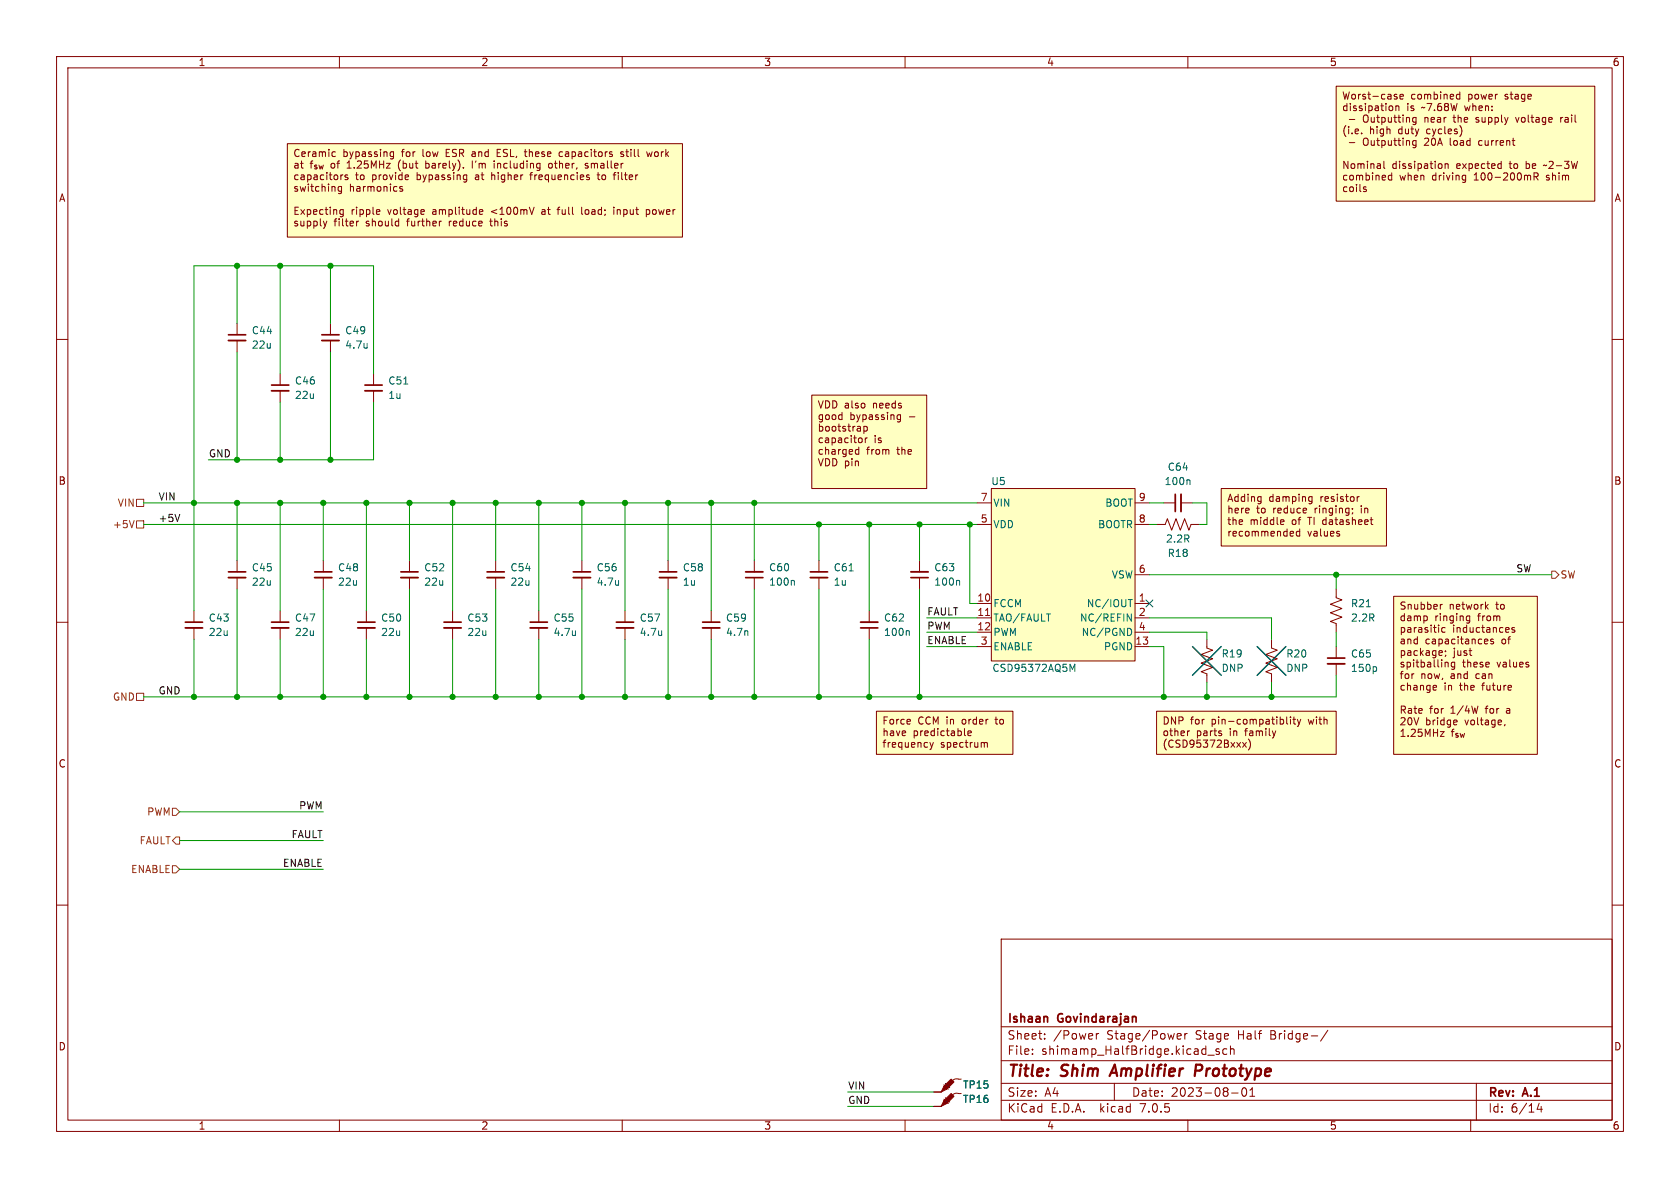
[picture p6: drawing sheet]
<svg xmlns="http://www.w3.org/2000/svg" width="297mm" height="210mm" viewBox="0 0 297 210" stroke-linecap="round" stroke-linejoin="round" font-family="sans-serif">
<path d="M0 0h297v210h-297z" fill="#fff" stroke="#fff" stroke-width=".18"/>
<g fill="none" stroke="#840000" stroke-width=".18">
<path d="M10 10h277v190h-277zM12 12h273v186h-273zM60 10v2M110 10v2M160 10v2M210 10v2M260 10v2M10 60h2M41.9 57.2v2M58.4 57.2v2M285 60h2M41.9 60.2v2"/>
<path d="M49.5 66v2.1M49.5 69.1v2M58.4 60.2v2M66 66v2.1M66 69.1v2M41.9 99.1v2M57.1 99.1v2M72.4 99.1v2M87.6 99.1v2M102.9 99.1v2M118.1 99.1v2M133.3 99.1v2"/>
<path d="M144.8 99.1v2M162.6 99.1v2M172.7 88.9h2.6M172.7 92.7h2.6M175.3 86.4h25.4v30.4h-25.4zM200.7 88.9h2.5M200.7 92.7h2.5M204.5 92.7h1.5l.4-1 .7 2 .8-2 .8 2 .7-2 .8 2 .4-1h1.5M205.7 88.9h2.1M208.8 88.9h2M10 110h2M41.9 102.1v2"/>
<path d="M57.1 102.1v2M64.8 108v2M64.8 111v2M72.4 102.1v2M80 108v2M80 111v2M87.6 102.1v2M95.2 108v2M95.2 111v2M102.9 102.1v2M110.5 108v2M110.5 111v2"/>
<path d="M118.1 102.1v2M125.7 108v2M125.7 111v2M133.3 102.1v2M144.8 102.1v2M153.7 108v2M153.7 111v2M162.6 102.1v2M172.7 106.7h2.6M172.7 109.2h2.6M172.7 111.8h2.6M172.7 114.3h2.6"/>
<path d="M200.7 106.7h2.5M200.7 109.2h2.5M200.7 111.8h2.5M200.7 114.3h2.5M200.7 101.6h2.5M213.4 113v1.6l1 .3-2.1 .8 2.1 .8-2.1 .7 2.1 .8-2.1 .7 1.1 .4v1.6M224.8 113v1.6l1 .3-2 .8 2 .8-2 .7 2 .8-2 .7 1 .4v1.6M236.2 104.1v1.6l1 .3-2 .8 2 .8-2 .7 2 .8-2 .8 1 .3v1.6M285 110h2M10 160h2M285 160h2M177 166h108v32h-108z"/>
<path d="M60 198v2M110 198v2M160 198v2M177 194.5h108M177 191.5h108M177 187.5h108M177 181.5h108M182.5 186.3v.1M182.5 185.5v.1M184.7 183.6v.1M184.7 182.8v.1M193.8 182.7v1"/>
<path d="M194.2 182.7l-.2 .1-.2 .2M197 191.5v3M208.2 182.8l.4-.1 .2 .4-.7 .1M208.2 183.6h.5M209.5 182.7v1M209.9 182.7l-.3 .1-.1 .2M210 198v2M213.5 186.5h1.2M215.5 185.5l-.3-.1-.2 .2v.2l.5 .2v.3h-.5M216.9 185.5l-.4-.1-.3 .3v.4l.1 .2h.6M217.5 185.5l.2-.1 .4 .1 .1 .9M217.5 184.9v1.5"/>
<path d="M217.7 193.2h1.2M219.7 192.4a1 1 0 0 0 .2 1.4 .81 .81 0 0 0 .6-.6 .81 .81 0 0 0-.3-.8M221 193.8h.8M221 192.7l.4-.4v1.5M231.8 183.1h1.2M234.7 182.1l-1.2 2M260 198v2M261 191.5v6.5M272.1 195l-.4 1.1h1M272.5 195.6v1"/>
</g>
<path d="M211.3 189.3h.8M212.2 188.2h-.7l-.3 2" fill="none" stroke="#840000" stroke-width=".4"/>
<g fill="#ffffc2" stroke="#ffffc2" stroke-width=".18">
<path d="M154.9 125.7h24.2v7.7h-24.2z"/>
<path d="M50.8 25.4h69.8v16.5h-69.8z"/>
<path d="M143.5 69.9h20.3v16.5h-20.3z"/>
<path d="M215.9 86.4h29.2v10.1h-29.2z"/>
<path d="M236.2 15.2h45.7v20.4h-45.7z"/>
<path d="M204.5 125.7h31.7v7.7h-31.7z"/>
<path d="M246.4 105.4h25.4v28h-25.4z"/>
<path d="M175.3 86.4h25.4v30.4h-25.4z"/>
</g>
<g fill="none" stroke="#840000" stroke-width=".33">
<path d="M40.4 60.2h3M48 69.1h3.1M56.9 60.2h3M64.5 69.1h3.1M208.8 87.4v3M40.4 102.1h3M55.6 102.1h3.1M63.2 111h3.1M70.9 102.1h3M78.5 111h3M86.1 102.1h3.1M93.7 111h3.1"/>
<path d="M101.3 102.1h3.1M109 111h3M116.6 102.1h3M124.2 111h3.1M131.8 101.1h3.1M143.3 102.1h3M152.1 110h3.1M161 101.1h3.1"/>
</g>
<g fill="none" stroke="#840000" stroke-width=".3">
<path d="M40.4 59.2h3M56.9 59.2h3M48 68.1h3.1M64.5 68.1h3.1M207.8 87.4v3M40.4 101.1h3M55.6 101.1h3.1M63.2 110h3.1M70.9 101.1h3M78.5 110h3M86.1 101.1h3.1M93.7 110h3.1"/>
<path d="M101.3 101.1h3.1M109 110h3M116.6 101.1h3M124.2 110h3.1M131.8 102.1h3.1M143.3 101.1h3M152.1 111h3.1M161 102.1h3.1"/>
</g>
<path d="M210.2 84.8l.2 .2v.7M140.3 102.6l.1 .2v.6M160.6 111.5l.2 .2v.6M169.5 102.6l.1 .2v.6M189.2 117.4l.4 .9 .4-.9v1.3M199.3 108.5l.7 1.3v-1.3M199.5 106h.7M199.8 111.1l.3 .5-.3 .7" fill="none" stroke="#006464" stroke-width=".18"/>
<path d="M210.8 114.3l5.1 5.1M215.9 114.3l-5.1 5.1M222.2 114.3l5.1 5.1M227.3 114.3l-5.1 5.1" fill="none" stroke="#000084" stroke-width=".25"/>
<path d="M174.2 108.8h.8" fill="none" stroke="#a90000" stroke-width=".18"/>
<g fill="#840000">
<path d="M166.9 192l.5 .5-1 .5z"/>
<path d="M166.9 192l1.2-1.2 .6 .5-1.3 1.2z"/>
</g>
<path d="M166.9 191.8l.7 .7M167.1 191.5l.8 .8" fill="none" stroke="#480000" stroke-width=".18"/>
<path d="M165.1 193h1.3M166.9 192l.5 .5-1 .5zM166.9 192l1.2-1.2 .6 .5-1.3 1.2zM169.9 190.8h-.2a1.37 1.37 0 0 0-1.3 .2" fill="none" stroke="#840000" stroke-width=".18"/>
<g fill="#840000">
<path d="M166.9 194.6l.5 .5-1 .5z"/>
<path d="M166.9 194.6l1.2-1.3 .6 .5-1.3 1.3z"/>
</g>
<path d="M166.9 194.3l.7 .8M167.1 194.1l.8 .7" fill="none" stroke="#480000" stroke-width=".18"/>
<g fill="none" stroke="#840000" stroke-width=".18">
<path d="M236.2 15.2h45.7v20.4h-45.7zM246 18.7l.2 .3v.3l-.2 .3M246.6 17.1l.3 .1 .1 .1-.2 .2h-.2M246.6 16.7h.3M246.8 18.8l.1-.1 .4 .1v.8M246.8 18.7v.9M247.5 17.1l.6-.1-.1-.3h-.3l-.2 .1 .1 .7h.4M257.5 17.3l.2 .2h.4M258.1 16.7h-.4l-.2 .2M258.1 16.2v1.3M50.8 25.4h69.8v16.5h-69.8zM57.2 39.1l.3 .8"/>
<path d="M57.5 39.9l-.1 .3M57.8 39.1l-.3 .8M58.9 26.8l.4 .1M59.3 27.6l-.4 .1M59.9 33l-.1 .2v.5l.2 .1 .4-.1M60.3 33h.1M60.4 33v1l-.3 .2h-.3M60.6 30.9l-.3 .1M60.7 37.1v1l-.3 .2h-.3M60.7 37.1h-.4l-.2 .2 .1 .5h.5M61.5 31l-.3-.1-.2 .2v.2l.5 .1v.3h-.5M63 39.1v.8"/>
<path d="M63.2 39.2l-.2 .1M66.7 37.1h.4l.1 .3-.7 .1M67.1 37.8l-.4 .1M69 27.4l.2 .3 .4-.1M69.6 26.9l-.4-.1-.2 .3M69.6 26.8v1.1l-.3 .2-.3-.1M70.5 38.7v1.2M70.5 39.9h-.1M70.7 33v.3l.4 .1 .1 .2-.2 .2-.3-.1M72.2 31.7l-.1 .1M72.2 31v.2l-.6 .1M74.6 37.1h.4v.3l-.6 .1"/>
<path d="M75 37.8l-.4 .1M77.8 39.2h-.1M81.9 29.6v.1M82.2 30.9l.3 .1M82.5 31.7l-.3 .1M82.5 30.9v1l-.1 .2-.3 .1M84.8 37.5l.6-.1-.1-.3h-.4l-.1 .1v.6h.5M87.4 28.4v.2M92.7 26.8h.5M94.4 36.6l-.4 1.3M95.3 28.9h.2M95.5 28.9v1l-.2 .2"/>
<path d="M95.5 29.7h-.2M97.1 28.9l-.1 .2 .1 .6M99.1 26.8l-.3 .3v.3l.3 .3M103.5 29.7h.3M103.5 28.9v.3l.3 .1M103.9 30.9l.3 .1M103.9 31.3l.3 .1v.2l-.2 .2h-.2M105.6 30.9h.4M108.1 27.3l.2 .1-.2 .3M108.1 26.8l.1 .1M108.4 30.9h.5M108.5 36.6v.1"/>
<path d="M108.5 37.1v.8M108.6 30.7v1.1M109.7 27.6l.4 .1M110.1 26.8l-.4 .2 .1 .2 .3 .1M114.3 37.8l.3 .1M114.3 37.1v1.2M114.3 26.8l.3 .9 .2-.6M114.6 37.1h-.3M238.5 21.1h1M238.5 25.2h1M240.7 23.5v.1M241.2 33.4l.3 .1 .1 .2-.2 .2h-.3"/>
<path d="M241.2 33l.3 .1M244.7 28.5v1.1l.1 .2M245.6 31l-.2 .2 .1 .5 .2 .1h.3M246 30.6v1.2M249.8 25v.6l.2 .1 .3-.1M250.3 20.8v1l-.2 .2h-.3M250.3 24.8v1.1l-.2 .2h-.3M250.3 20.8h-.3l-.3 .2 .2 .5h.4M254.8 29l.1 .2-.1 .5M255.5 28.9v.9M255.5 29.1l.2-.2 .3 .1v.8M258.3 22.6l.1 .7-.3 .8"/>
<path d="M259.1 31.8h-.4M259.1 31v1l-.2 .3M265 28.9l.4 .1M265.4 28.5v1.3M265.4 29.7l-.4 .1M267.3 24.8h.5M267.7 25.7h.1M270.4 31l.2 .2v.6M271.2 30.6v1.2M271.5 31.2l.4 .6M271.9 30.7v.3l-.1 .2h-.6M275.9 20.8v.8"/>
<path d="M276 20.9l-.1 .1M143.5 69.9h20.3v16.5h-20.3zM151.8 79v1.3M152.3 77.5l.1 .5-.2 .3M152.7 75.4v1.2M153 77.4v.9M153.3 75.5v.6l-.2 .1h-.4M153.3 77.4l-.3 .3M158.6 73.9l.2 .3 .4-.1M159.2 73.3v1.1l-.2 .2-.3-.1M159.2 73.4l-.4-.1-.2 .3M151.3 80.2h.5"/>
<path d="M215.9 86.4h29.2v10.1h-29.2zM222.8 87.8h.1M222.9 87.8v1l-.1 .2M222.9 88.6h-.1M226.6 91.9h.3l.1 .3-.6 .1M226.9 92.7h-.3M228.6 94l.1 .2-.6 .1M229.8 93.5v1.3M229.8 94l-.4-.1-.2 .3 .1 .5h.5M231.5 88.6h.5M231.5 87.8h.5M232 87.8v1l-.2 .2-.3 .1"/>
<path d="M236.7 94.3l.1 .2-.1 .3M236.7 93.9l.1 .1M239.1 89.9v.1M239.1 90.6l-.1 .3M239.9 87.8v.8M240.3 87.8l-.4 .2M242.2 91.9h.5M242.4 91.5v1l.3 .2M34.3 108v2M34.3 111v2M49.5 108v2M49.5 111v2"/>
<path d="M236.2 114.3v2M236.2 117.3v2.1M246.4 105.4h25.4v28h-25.4zM252.3 109v.6M254.9 111v.7l.2 .1 .4-.1M254.9 115.1l.1 .2-.6 .1M255 106.8l-.4 .3M255.5 115.1v.1M255.6 115.8l-.1 .2M255.7 117.1l.3 .1v.7M256.7 117.1l-.1 .2v.5l.2 .1 .4-.1M257.2 117.1v1l-.3 .2h-.3"/>
<path d="M259.3 109.7h.5M259.3 108.9h.5M259.8 108.9v1l-.2 .3-.3-.1M260.1 115.9h.1M262.6 113h.4v.3l-.6 .1M262.7 107.2l.4 .5M263 113.8h-.4M263.1 106.8l-.5 .5M264 113h-.3l-.2 .2 .1 .1 .4 .2v.3h-.5M266.6 110.9l.2 .3-.6 .2M266.7 111.7l-.1 .1M267.8 111l-.4-.1-.1 .2v.2l.5 .1v.3h-.5"/>
<path d="M154.9 125.7h24.2v7.7h-24.2zM164.4 131.2l.3 .9M164.7 132.1l-.3 .4M165 131.2l-.3 .9M170.5 129.9l.2 .1M171.1 129.6l.6-.1v-.2l-.4-.1-.2 .2 .1 .6h.5M174 131.3v.1M174 131.4v.7M174 131.4l.2-.2 .3 .1 .1 .8M204.5 125.7h31.7v7.7h-31.7zM210.3 129.2l-.2 .1M215.8 129.6l.2 .2-.2 .2"/>
<path d="M219.7 131.2l.6 .9M220.3 131.2l-.6 .9M221 131.2v.8l-.3 .6M225.5 129.2l-.3 .8M227.5 126.7v1.1l.2 .2M228.1 126.7v.2M228.1 127.2v.8M228.6 127.2h.4M228.7 126.7v1.1l.3 .2M229.4 127.2l.3 .8M229.7 128l-.3 .4M230 127.2l-.3 .8"/>
<path d="M253.8 121.2l.2 .3-.6 .1M253.9 121.9l-.4 .1M255.3 129.3l-.7 .9h.7M257.2 127.3h.3l.1 .3-.6 .1M257.5 128.1h-.3M261.3 124.8l-.3 1.3M266.1 128.1l-.2 .2M267.1 121.2l.1 .3-.6 .1M165.1 195.6h1.3M165.1 193h1.3M166.9 194.6l.5 .5-1 .5zM166.9 194.6l1.2-1.3 .6 .5-1.3 1.3z"/>
<path d="M169.9 193.3h-.2a1.37 1.37 0 0 0-1.3 .2"/>
</g>
<path d="M32.8 111h3M48 111h3.1M234.7 117.3h3" fill="none" stroke="#840000" stroke-width=".33"/>
<path d="M32.8 110h3M48 110h3.1M234.7 116.3h3" fill="none" stroke="#840000" stroke-width=".3"/>
<path d="M243.2 117.9l.2 .2-.2 .5" fill="none" stroke="#006464" stroke-width=".18"/>
<path d="M24.1 92.1h1.3v1.2h-1.3zM24.1 88.3h1.3v1.2h-1.3zM274.3 101h.7l.6 .6-.6 .6h-.7zM24.1 122.6h1.3v1.2h-1.3zM30.5 142.9h.6l.6 .6-.6 .6h-.6zM30.5 153h.6l.6 .7-.6 .6h-.6zM31.1 148h.6v1.2h-.6l-.6-.6z" fill="none" stroke="#725600" stroke-width=".18"/>
<path d="M31.8 90.9l-.4 1.3" fill="none" stroke="#0f0f0f" stroke-width=".18"/>
<g fill="none" stroke="#009600" stroke-width=".18">
<path d="M41.9 47v10.2M49.5 47v19M58.4 47v10.2M41.9 62.2v19.1M49.5 71.1v10.2M58.4 62.2v19.1M66 66v-19h-31.7v61M66 71.1v10.2h-29.2M25.4 88.9h147.3M25.4 92.7h147.3M41.9 88.9v10.2M49.5 88.9v19.1"/>
<path d="M57.1 88.9v10.2M64.8 88.9v19.1M72.4 88.9v10.2M80 88.9v19.1M87.6 88.9v10.2M95.2 88.9v19.1M102.9 88.9v10.2M110.5 88.9v19.1M118.1 88.9v10.2M125.7 88.9v19.1M133.3 88.9v10.2M144.8 92.7v6.4"/>
<path d="M153.7 92.7v15.3M162.6 92.7v6.4M171.4 92.7v14h1.3M203.2 88.9h2.5M203.2 92.7h1.3M210.8 88.9h2.6v3.8h-1.3M34.3 113v10.2M41.9 104.1v19.1M49.5 113v10.2M57.1 104.1v19.1M64.8 113v10.2M72.4 104.1v19.1"/>
<path d="M80 113v10.2M87.6 104.1v19.1M95.2 113v10.2M102.9 104.1v19.1M110.5 113v10.2M118.1 104.1v19.1M125.7 113v10.2M133.3 104.1v19.1M144.8 104.1v19.1M153.7 113v10.2M162.6 104.1v19.1M163.8 114.3h8.9"/>
<path d="M163.8 109.2h8.9M163.8 111.8h8.9M203.2 114.3h2.5v8.9M203.2 109.2h21.6v3.8M203.2 111.8h10.2v1.2M203.2 101.6h71.1M236.2 119.4v3.8h-210.8M236.2 101.6v2.5M236.2 111.8v2.5M213.4 120.7v2.5M224.8 120.7v2.5M31.7 148.6h25.4"/>
<path d="M31.7 153.7h25.4M31.7 143.5h25.4M149.9 193h15.2M149.9 195.6h15.2"/>
</g>
<path d="M202.6 106.1l1.2 1.2M203.8 106.1l-1.2 1.2" fill="none" stroke="#000084" stroke-width=".18"/>
<g fill="#009600" stroke="#009600" stroke-width=".18">
<circle cx="153.7" cy="92.7" r=".46"/>
<circle cx="125.7" cy="88.9" r=".46"/>
<circle cx="118.1" cy="88.9" r=".46"/>
<circle cx="133.3" cy="88.9" r=".46"/>
<circle cx="95.2" cy="88.9" r=".46"/>
<circle cx="110.5" cy="123.2" r=".46"/>
<circle cx="110.5" cy="88.9" r=".46"/>
<circle cx="87.6" cy="88.9" r=".46"/>
<circle cx="102.9" cy="88.9" r=".46"/>
<circle cx="162.6" cy="123.2" r=".46"/>
<circle cx="144.8" cy="123.2" r=".46"/>
<circle cx="153.7" cy="123.2" r=".46"/>
<circle cx="118.1" cy="123.2" r=".46"/>
<circle cx="133.3" cy="123.2" r=".46"/>
<circle cx="125.7" cy="123.2" r=".46"/>
<circle cx="144.8" cy="92.7" r=".46"/>
<circle cx="41.9" cy="123.2" r=".46"/>
<circle cx="49.5" cy="123.2" r=".46"/>
<circle cx="34.3" cy="123.2" r=".46"/>
<circle cx="171.4" cy="92.7" r=".46"/>
<circle cx="162.6" cy="92.7" r=".46"/>
<circle cx="64.8" cy="88.9" r=".46"/>
<circle cx="49.5" cy="88.9" r=".46"/>
<circle cx="57.1" cy="88.9" r=".46"/>
<circle cx="80" cy="88.9" r=".46"/>
<circle cx="72.4" cy="88.9" r=".46"/>
<circle cx="41.9" cy="88.9" r=".46"/>
<circle cx="34.3" cy="88.9" r=".46"/>
<circle cx="41.9" cy="81.3" r=".46"/>
<circle cx="95.2" cy="123.2" r=".46"/>
<circle cx="87.6" cy="123.2" r=".46"/>
<circle cx="102.9" cy="123.2" r=".46"/>
<circle cx="57.1" cy="123.2" r=".46"/>
<circle cx="64.8" cy="123.2" r=".46"/>
<circle cx="80" cy="123.2" r=".46"/>
<circle cx="72.4" cy="123.2" r=".46"/>
<circle cx="41.9" cy="47" r=".46"/>
<circle cx="58.4" cy="47" r=".46"/>
<circle cx="49.5" cy="47" r=".46"/>
<circle cx="58.4" cy="81.3" r=".46"/>
<circle cx="49.5" cy="81.3" r=".46"/>
<circle cx="213.4" cy="123.2" r=".46"/>
<circle cx="224.8" cy="123.2" r=".46"/>
<circle cx="205.7" cy="123.2" r=".46"/>
<circle cx="236.2" cy="101.6" r=".46"/>
</g>
<g font-size="2.8" fill="#840000">
<text x="178" y="190.8">Title:</text>
<text x="187.5" y="190.8">Shim</text>
<text x="196.9" y="190.8">Amplifier</text>
<text x="212.3" y="190.8">Prototype</text>
</g>
<g font-size="2.1" fill="#840000">
<text x="178" y="183.9">Sheet:</text>
<text x="178" y="181.1">Ishaan</text>
<text x="186.2" y="183.9">/Power</text>
<text x="187" y="181.1">Govindarajan</text>
<text x="195.6" y="183.9">Stage/Power</text>
<text x="211.3" y="183.9">Stage</text>
<text x="218.8" y="183.9">Half</text>
<text x="224.6" y="183.9">Bridge-/</text>
<text x="178" y="186.6">File:</text>
<text x="184" y="186.6">shimamp_HalfBridge.kicad_sch</text>
<text x="178" y="196.8">KiCad</text>
<text x="178" y="194">Size:</text>
<text x="184.6" y="194">A4</text>
<text x="185.7" y="196.8">E.D.A.</text>
<text x="194.4" y="196.8">kicad</text>
<text x="200" y="194">Date:</text>
<text x="201.5" y="196.8">7.0.5</text>
<text x="206.9" y="194">2023-08-01</text>
<text x="263" y="194.2">Rev:</text>
<text x="263" y="196.8">Id:</text>
<text x="267" y="196.8">6/14</text>
<text x="269.2" y="194.2">A.1</text>
</g>
<g font-size="1.8" fill="#840000">
<text x="35" y="11.8">1</text>
<text x="85" y="11.8">2</text>
<text x="135" y="11.8">3</text>
<text x="185" y="11.8">4</text>
<text x="235" y="11.8">5</text>
<text x="285" y="11.8">6</text>
<text x="237.2" y="17.8">Worst-case</text>
<text x="249.3" y="17.8">combined</text>
<text x="259.5" y="17.8">power</text>
<text x="266.1" y="17.8">stage</text>
<text x="237.2" y="19.9">dissipation</text>
<text x="237.2" y="24">(i.e.</text>
<text x="240.9" y="21.9">Outputting</text>
<text x="242" y="24">high</text>
<text x="247.2" y="24">duty</text>
<text x="248.6" y="19.9">is</text>
<text x="251.3" y="19.9">~7.68W</text>
<text x="251.9" y="21.9">near</text>
<text x="252.2" y="24">cycles)</text>
<text x="257.2" y="21.9">the</text>
<text x="259" y="19.9">when:</text>
<text x="261.2" y="21.9">supply</text>
<text x="268.4" y="21.9">voltage</text>
<text x="276.4" y="21.9">rail</text>
<text x="51.8" y="28">Ceramic</text>
<text x="60.5" y="28">bypassing</text>
<text x="71" y="28">for</text>
<text x="74.8" y="28">low</text>
<text x="79" y="28">ESR and</text>
<text x="88.3" y="28">ESL,</text>
<text x="93.3" y="28">these</text>
<text x="99.5" y="28">capacitors</text>
<text x="110.5" y="28">still</text>
<text x="115.3" y="28">work</text>
<text x="240.9" y="26">Outputting</text>
<text x="251.9" y="26">20A</text>
<text x="256.5" y="26">load</text>
<text x="261.7" y="26">current</text>
<text x="10.4" y="35.8">A</text>
<text x="51.8" y="30">at</text>
<text x="51.8" y="32.1">capacitors</text>
<text x="51.8" y="34.1">switching</text>
<text x="54.7" y="30">f_{sw}</text>
<text x="58.4" y="30">of</text>
<text x="61.4" y="30">1.25MHz</text>
<text x="61.7" y="34.1">harmonics</text>
<text x="62.8" y="32.1">to</text>
<text x="65.7" y="32.1">provide</text>
<text x="70.5" y="30">(but</text>
<text x="73.7" y="32.1">bypassing</text>
<text x="75.5" y="30">barely).</text>
<text x="83.9" y="30">I'm</text>
<text x="84.2" y="32.1">at</text>
<text x="87.2" y="32.1">higher</text>
<text x="87.9" y="30">including</text>
<text x="94.2" y="32.1">frequencies</text>
<text x="97.7" y="30">other,</text>
<text x="104.3" y="30">smaller</text>
<text x="106.2" y="32.1">to</text>
<text x="109.2" y="32.1">filter</text>
<text x="237.2" y="30.1">Nominal</text>
<text x="237.2" y="32.2">combined</text>
<text x="237.2" y="34.2">coils</text>
<text x="246" y="30.1">dissipation</text>
<text x="247.3" y="32.2">when</text>
<text x="253.2" y="32.2">driving</text>
<text x="257.4" y="30.1">expected</text>
<text x="260.7" y="32.2">100-200mR</text>
<text x="266.9" y="30.1">to</text>
<text x="269.9" y="30.1">be</text>
<text x="273.2" y="30.1">~2-3W</text>
<text x="273.5" y="32.2">shim</text>
<text x="285.4" y="35.8">A</text>
<text x="51.8" y="38.2">Expecting</text>
<text x="51.8" y="40.3">supply</text>
<text x="59" y="40.3">filter</text>
<text x="62" y="38.2">ripple</text>
<text x="64.6" y="40.3">should</text>
<text x="68.5" y="38.2">voltage</text>
<text x="72" y="40.3">further</text>
<text x="76.5" y="38.2">amplitude</text>
<text x="79.5" y="40.3">reduce</text>
<text x="87" y="38.2">&lt;100mV</text>
<text x="87" y="40.3">this</text>
<text x="96.1" y="38.2">at</text>
<text x="99" y="38.2">full</text>
<text x="103.3" y="38.2">load;</text>
<text x="109.1" y="38.2">input</text>
<text x="115" y="38.2">power</text>
<text x="144.5" y="72.5">VDD also</text>
<text x="144.5" y="74.5">good</text>
<text x="144.5" y="76.5">bootstrap</text>
<text x="150.2" y="74.5">bypassing</text>
<text x="154.3" y="72.5">needs</text>
<text x="160.6" y="74.5">-</text>
<text x="144.5" y="78.6">capacitor</text>
<text x="144.5" y="80.6">charged</text>
<text x="144.5" y="82.7">VDD pin</text>
<text x="153.1" y="80.6">from</text>
<text x="154.4" y="78.6">is</text>
<text x="158.6" y="80.6">the</text>
<text x="10.3" y="85.8">B</text>
<text x="216.9" y="89">Adding</text>
<text x="224.2" y="89">damping</text>
<text x="233.4" y="89">resistor</text>
<text x="285.3" y="85.8">B</text>
<text x="216.9" y="91">here</text>
<text x="216.9" y="93.1">the</text>
<text x="216.9" y="95.1">recommended</text>
<text x="220.9" y="93.1">middle</text>
<text x="222.1" y="91">to</text>
<text x="225" y="91">reduce</text>
<text x="228.4" y="93.1">of</text>
<text x="231.1" y="95.1">values</text>
<text x="231.3" y="93.1">TI datasheet</text>
<text x="232.5" y="91">ringing;</text>
<text x="240.8" y="91">in</text>
<text x="247.3" y="108">Snubber</text>
<text x="247.3" y="110.1">damp</text>
<text x="247.3" y="112.1">parasitic</text>
<text x="253.6" y="110.1">ringing</text>
<text x="256.1" y="108">network</text>
<text x="256.7" y="112.1">inductances</text>
<text x="261.3" y="110.1">from</text>
<text x="264.5" y="108">to</text>
<text x="247.3" y="114.1">and</text>
<text x="247.3" y="116.2">package;</text>
<text x="247.3" y="118.2">spitballing</text>
<text x="251.9" y="114.1">capacitances</text>
<text x="256.8" y="116.2">just</text>
<text x="258.5" y="118.2">these</text>
<text x="264.6" y="118.2">values</text>
<text x="265.4" y="114.1">of</text>
<text x="247.3" y="120.3">for</text>
<text x="247.3" y="122.3">change</text>
<text x="251.1" y="120.3">now,</text>
<text x="255.2" y="122.3">in</text>
<text x="256.4" y="120.3">and</text>
<text x="258" y="122.3">the</text>
<text x="261" y="120.3">can</text>
<text x="262.1" y="122.3">future</text>
<text x="155.9" y="128.3">Force</text>
<text x="155.9" y="130.4">have</text>
<text x="161.3" y="130.4">predictable</text>
<text x="162.2" y="128.3">CCM in</text>
<text x="170.1" y="128.3">order</text>
<text x="176.2" y="128.3">to</text>
<text x="205.4" y="128.3">DNP for</text>
<text x="205.4" y="130.4">other</text>
<text x="211.4" y="130.4">parts</text>
<text x="214.1" y="128.3">pin-compatiblity</text>
<text x="217.3" y="130.4">in</text>
<text x="220.2" y="130.4">family</text>
<text x="231.4" y="128.3">with</text>
<text x="247.3" y="126.4">Rate</text>
<text x="247.3" y="128.5">20V</text>
<text x="247.3" y="130.5">1.25MHz</text>
<text x="251.9" y="128.5">bridge</text>
<text x="252.7" y="126.4">for</text>
<text x="256.4" y="126.4">1/4W</text>
<text x="256.5" y="130.5">f_{sw}</text>
<text x="259" y="128.5">voltage,</text>
<text x="262.7" y="126.4">for</text>
<text x="266.5" y="126.4">a</text>
<text x="10.3" y="135.8">C</text>
<text x="155.9" y="132.4">frequency</text>
<text x="166.2" y="132.4">spectrum</text>
<text x="205.4" y="132.4">(CSD95372Bxxx)</text>
<text x="285.3" y="135.8">C</text>
<text x="10.3" y="185.8">D</text>
<text x="285.3" y="185.8">D</text>
<text x="35" y="199.8">1</text>
<text x="85" y="199.8">2</text>
<text x="135" y="199.8">3</text>
<text x="185" y="199.8">4</text>
<text x="235" y="199.8">5</text>
<text x="285" y="199.8">6</text>
</g>
<g font-size="1.8" fill="#006464">
<text x="44.5" y="59.3">C44</text>
<text x="61" y="59.3">C49</text>
<text x="44.5" y="61.8">22u</text>
<text x="61" y="61.8">4.7u</text>
<text x="52.1" y="68.1">C46</text>
<text x="52.1" y="70.7">22u</text>
<text x="68.6" y="68.1">C51</text>
<text x="68.6" y="70.7">1u</text>
<text x="206.4" y="83.4">C64</text>
<text x="175.2" y="85.9">U5</text>
<text x="175.5" y="89.7">VIN</text>
<text x="195.4" y="89.7">BOOT</text>
<text x="205.8" y="85.9">100n</text>
<text x="175.5" y="93.5">VDD</text>
<text x="194.1" y="93.5">BOOTR</text>
<text x="44.5" y="101.2">C45</text>
<text x="59.7" y="101.2">C48</text>
<text x="74.9" y="101.2">C52</text>
<text x="90.2" y="101.2">C54</text>
<text x="105.4" y="101.2">C56</text>
<text x="120.7" y="101.2">C58</text>
<text x="135.9" y="101.1">C60</text>
<text x="147.3" y="101.2">C61</text>
<text x="165.1" y="101.1">C63</text>
<text x="206.1" y="96.1">2.2R</text>
<text x="206.4" y="98.6">R18</text>
<text x="44.5" y="103.7">22u</text>
<text x="59.7" y="103.7">22u</text>
<text x="74.9" y="103.7">22u</text>
<text x="90.2" y="103.7">22u</text>
<text x="105.4" y="103.7">4.7u</text>
<text x="120.7" y="103.7">1u</text>
<text x="135.9" y="103.7">100n</text>
<text x="147.3" y="103.7">1u</text>
<text x="165.1" y="103.7">100n</text>
<text x="175.5" y="107.5">FCCM</text>
<text x="192.1" y="107.5">NC/IOUT</text>
<text x="196.5" y="102.4">VSW</text>
<text x="238.8" y="107.5">R21</text>
<text x="36.8" y="110.1">C43</text>
<text x="36.8" y="112.6">22u</text>
<text x="52.1" y="110.1">C47</text>
<text x="52.1" y="112.6">22u</text>
<text x="67.3" y="110.1">C50</text>
<text x="67.3" y="112.6">22u</text>
<text x="82.6" y="110.1">C53</text>
<text x="82.6" y="112.6">22u</text>
<text x="97.8" y="110.1">C55</text>
<text x="97.8" y="112.6">4.7u</text>
<text x="113" y="110.1">C57</text>
<text x="113" y="112.6">4.7u</text>
<text x="128.3" y="110.1">C59</text>
<text x="128.3" y="112.6">4.7n</text>
<text x="156.2" y="110">C62</text>
<text x="156.2" y="112.6">100n</text>
<text x="175.5" y="110">TAO/FAULT</text>
<text x="175.5" y="112.6">PWM</text>
<text x="190.9" y="110">NC/REFIN</text>
<text x="191.2" y="112.6">NC/PGND</text>
<text x="238.8" y="110">2.2R</text>
<text x="175.4" y="118.9">CSD95372AQ5M</text>
<text x="175.5" y="115.1">ENABLE</text>
<text x="195.1" y="115.1">PGND</text>
<text x="215.9" y="116.4">R19</text>
<text x="215.9" y="118.9">DNP</text>
<text x="227.3" y="116.4">R20</text>
<text x="227.3" y="118.9">DNP</text>
<text x="238.8" y="116.4">C65</text>
<text x="238.8" y="118.9">150p</text>
<text x="170.2" y="192.6">TP15</text>
<text x="170.2" y="195.1">TP16</text>
</g>
<g font-size="1.8" fill="#0f0f0f">
<text x="36.8" y="80.9">GND</text>
<text x="27.9" y="88.6">VIN</text>
<text x="27.9" y="92.4">+5V</text>
<text x="268" y="101.3">SW</text>
<text x="163.8" y="108.9">FAULT</text>
<text x="163.8" y="111.4">PWM</text>
<text x="163.8" y="114">ENABLE</text>
<text x="27.9" y="122.8">GND</text>
<text x="52.9" y="143.2">PWM</text>
<text x="51.5" y="148.2">FAULT</text>
<text x="50" y="153.3">ENABLE</text>
<text x="149.9" y="192.7">VIN</text>
<text x="149.9" y="195.2">GND</text>
</g>
<g font-size="1.8" fill="#725600">
<text x="20.8" y="89.7">VIN</text>
<text x="19.9" y="93.5">+5V</text>
<text x="275.8" y="102.4">SW</text>
<text x="19.9" y="124">GND</text>
<text x="24.7" y="149.4">FAULT</text>
<text x="26" y="144.3">PWM</text>
<text x="23.1" y="154.5">ENABLE</text>
</g>
<g font-size="1.8" fill="#a90000">
<text x="173.3" y="88.6">7</text>
<text x="201.3" y="88.6">9</text>
<text x="173.3" y="92.5">5</text>
<text x="201.3" y="92.5">8</text>
<text x="201.3" y="101.3">6</text>
<text x="172.7" y="106.4">10</text>
<text x="201.3" y="106.4">1</text>
<text x="172.7" y="109">11</text>
<text x="172.7" y="111.5">12</text>
<text x="201.3" y="109">2</text>
<text x="201.3" y="111.5">4</text>
<text x="173.3" y="114">3</text>
<text x="200.7" y="114">13</text>
</g>
</svg>
